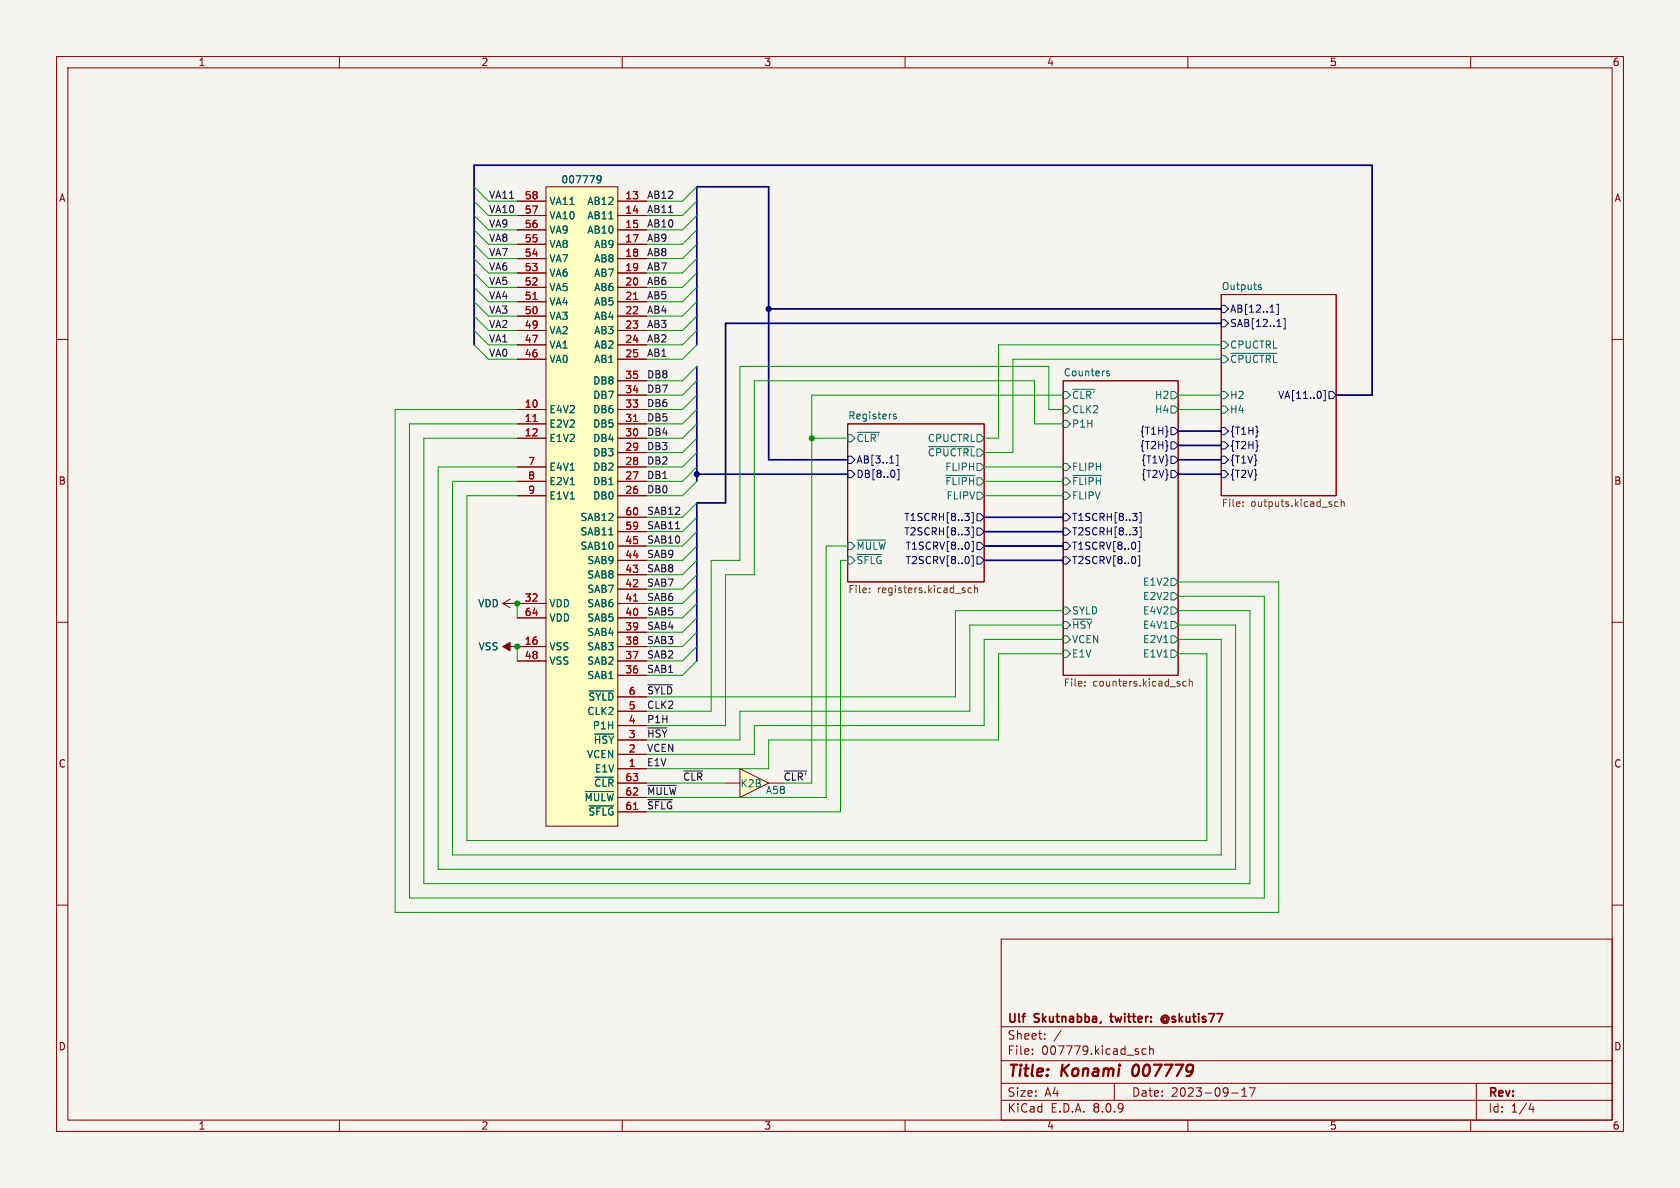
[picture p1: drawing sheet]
<svg xmlns="http://www.w3.org/2000/svg" width="297mm" height="210mm" viewBox="0 0 297 210" stroke-linecap="round" stroke-linejoin="round" font-family="sans-serif">
<path d="M0 0h297v210h-297z" fill="#f5f4ef" stroke="#f5f4ef" stroke-width=".18"/>
<g fill="none" stroke="#840000" stroke-width=".18">
<path d="M10 10h277v190h-277zM12 12h273v186h-273zM60 10v2M110 10v2M160 10v2M210 10v2M260 10v2M215.9 52.1h20.3v35.5h-20.3zM10 60h2M149.9 74.9h24.1v28h-24.1zM188 67.3h20.3v52.1h-20.3zM285 60h2"/>
<path d="M10 110h2M88.9 106.7l1.3 .7M88.9 106.7h2.5M90.2 105.9l-1.3 .8M91.4 106.7h.1M285 110h2M10 160h2M177 166h108v32h-108zM285 160h2M60 198v2M110 198v2M160 198v2"/>
<path d="M177 194.5h108M177 191.5h108M177 187.5h108M177 181.5h108M182.5 186.3v.1M182.5 185.5v.1M184.7 183.6v.1M184.7 182.8v.1M187.6 182.1l-1.3 2M197 191.5v3M202.6 185.5l-.4-.1-.3 .3v.4l.1 .2h.6M203.2 185.5l.3-.1 .3 .1 .1 .9"/>
<path d="M203.2 184.9v1.5M210 198v2M217.7 193.2h1.2M219.5 193.8h.9M219.5 192.7l.5-.4v1.5M220.9 192.3h1l-.7 1.5M260 198v2M261 191.5v6.5M270.7 195l-.4 1.1h.9M271 195.6v1"/>
</g>
<path d="M200.4 188.6a1.52 1.52 0 0 0 0 1.5" fill="none" stroke="#840000" stroke-width=".4"/>
<path d="M196.2 179.7h.6M206.2 179.9a.36 .36 0 0 0-.5 0 .36 .36 0 0 0 0 .5 .36 .36 0 0 0 .5 .1M206.3 179.5a.71 .71 0 0 0-1 .7 .71 .71 0 0 0 1 .6" fill="none" stroke="#840000" stroke-width=".3"/>
<g fill="none" stroke="#000084" stroke-width=".18">
<path d="M215.9 54h.6l.7 .6-.7 .6h-.6zM215.9 56.5h.6l.7 .7-.7 .6h-.6zM224.5 55.2h.8M225.7 53.8h.3v1.8h-.3M225.7 57.7h.8M226.9 56.3h.3v1.9h-.3M207 78.1h.6l.7 .6-.7 .7h-.6zM207 75.6h.6l.7 .6-.7 .6h-.6zM215.9 78.1h.6l.7 .6-.7 .7h-.6zM215.9 75.6h.6l.7 .6-.7 .6h-.6zM234 69h.3v1.9h-.3M234.9 69.2h.7l.6 .7-.6 .6h-.7z"/>
<path d="M149.9 80.6h.6l.6 .7-.6 .6h-.6zM149.9 83.2h.6l.6 .6-.6 .7h-.6zM158.4 80.5h.3v1.8h-.3M158.6 83h.3v1.8h-.3M170.6 90.7h.7l-.4 .5M170.6 93.3h.7l-.4 .5M171.2 91.3l.1 .2-.1 .5M171.2 93.8l.1 .2-.1 .5M171.8 90.6h.3v1.8h-.3M171.8 98.2h.3v1.9h-.3M171.8 95.7h.3v1.8h-.3M171.8 93.2h.3v1.8h-.3"/>
<path d="M172.7 90.8h.7l.6 .6-.6 .7h-.7zM172.7 95.9h.7l.6 .6-.6 .7h-.7zM172.7 98.4h.7l.6 .7-.6 .6h-.7zM172.7 93.3h.7l.6 .7-.6 .6h-.7zM188 90.8h.6l.6 .6-.6 .7h-.6zM188 98.4h.6l.6 .7-.6 .6h-.6zM188 95.9h.6l.6 .6-.6 .7h-.6zM188 93.3h.6l.6 .7-.6 .6h-.6zM200.2 90.7h.8l-.4 .5M200.2 93.3h.8l-.4 .5M200.9 91.3l.1 .2-.1 .5M200.9 93.8l.1 .2-.1 .5"/>
<path d="M201.2 98.2h.3v1.9h-.3M201.2 95.7h.3v1.8h-.3M201.4 90.6h.3v1.8h-.3M201.4 93.2h.3v1.8h-.3M207 80.6h.6l.7 .7-.7 .6h-.6zM207 83.2h.6l.7 .6-.7 .7h-.6zM215.9 83.2h.6l.7 .6-.7 .7h-.6zM215.9 80.6h.6l.7 .7-.7 .6h-.6z"/>
</g>
<g fill="none" stroke="#006464" stroke-width=".18">
<path d="M222.5 50.7l.5 .3v.1l-.4 .1M222.5 50.4h.5M149.9 76.8h.6l.6 .7-.6 .6h-.6zM151.5 76.4h4M158.4 73.3l-.3-.1-.2 .2 .1 .2 .4 .1v.3h-.5M164.2 79h8.1M172.7 76.8h.7l.6 .7-.6 .6h-.7zM188 74.3h.6l.6 .6-.6 .7h-.6zM188 71.8h.6l.6 .6-.6 .6h-.6zM188 69.2h.6l.6 .7-.6 .6h-.6zM189.6 68.8h4M195.7 66l.4 .1 .1 .2-.2 .1h-.4"/>
<path d="M195.7 65.6h.4M207 71.8h.6l.7 .6-.7 .6h-.6zM207 69.2h.6l.7 .7-.7 .6h-.6zM215.9 62.9h.6l.7 .6-.7 .6h-.6zM215.9 71.8h.6l.7 .6-.7 .6h-.6zM215.9 60.3h.6l.7 .7-.7 .6h-.6zM215.9 69.2h.6l.7 .7-.7 .6h-.6zM217.6 62.5h8.1M149.9 95.9h.6l.6 .6-.6 .7h-.6zM149.9 98.4h.6l.6 .7-.6 .6h-.6zM151.5 95.5h5.1M151.5 98h4.4"/>
<path d="M167.2 84h5.1M172.7 87h.7l.6 .6-.6 .7h-.7zM172.7 81.9h.7l.6 .7-.6 .6h-.7zM188 81.9h.6l.6 .7-.6 .6h-.6zM188 84.5h.6l.6 .6-.6 .6h-.6zM188 87h.6l.6 .6-.6 .7h-.6zM189.6 84h5.1M188 107.3h.6l.6 .7-.6 .6h-.6zM188 112.4h.6l.6 .6-.6 .7h-.6zM188 114.9h.6l.6 .7-.6 .6h-.6zM188 109.9h.6l.6 .6-.6 .6h-.6zM189.6 109.4h3.4"/>
<path d="M207 114.9h.6l.7 .7-.7 .6h-.6zM207 112.4h.6l.7 .6-.7 .7h-.6zM207 109.9h.6l.7 .6-.7 .6h-.6zM207 104.8h.6l.7 .6-.7 .6h-.6zM207 102.2h.6l.7 .7-.7 .6h-.6zM207 107.3h.6l.7 .7-.7 .6h-.6z"/>
</g>
<g fill="none" stroke="#725600" stroke-width=".18">
<path d="M219.7 89.4v.1M219.7 88.8v.1M236.6 88.8l-.4-.1-.2 .2 .1 .6h.5M237.1 88.8l.2-.1 .3 .1 .1 .7M237.1 88.3v1.2M153.7 104.7v.1M153.7 104v.1M171.7 104l-.3-.1-.3 .3 .1 .5h.5M172.3 104.1l.2-.2 .3 .1v.8M172.3 103.5v1.3M191.8 121.2v.1M191.8 120.5v.1"/>
<path d="M209.7 120.5l-.4-.1-.2 .3 .1 .5h.5M210.3 120.6l.1-.2 .3 .1 .1 .8M210.3 120v1.3"/>
</g>
<path d="M96.5 33h12.7v113.1h-12.7z" fill="#ffffc2"/>
<g fill="none" stroke="#840000" stroke-width=".18">
<path d="M91.4 35.6h5.1M91.4 38.1h5.1M96.5 33h12.7v113.1h-12.7zM109.2 35.6h5.1M109.2 38.1h5.1M91.4 40.6h5.1M91.4 43.2h5.1M91.4 45.7h5.1M91.4 48.3h5.1M91.4 50.8h5.1M91.4 53.3h5.1M91.4 55.9h5.1"/>
<path d="M91.4 58.4h5.1M109.2 40.6h5.1M109.2 43.2h5.1M109.2 45.7h5.1M109.2 48.3h5.1M109.2 50.8h5.1M109.2 53.3h5.1M109.2 55.9h5.1M109.2 58.4h5.1M91.4 72.4h5.1M91.4 74.9h5.1M91.4 77.5h5.1"/>
<path d="M91.4 61h5.1M91.4 63.5h5.1M109.2 72.4h5.1M109.2 74.9h5.1M109.2 77.5h5.1M109.2 61h5.1M109.2 63.5h5.1M109.2 69.9h5.1M109.2 67.3h5.1M91.4 87.6h5.1M91.4 85.1h5.1M91.4 82.6h5.1"/>
<path d="M109.2 87.6h5.1M109.2 85.1h5.1M109.2 82.6h5.1M109.2 80h5.1M109.2 99.1h5.1M109.2 96.5h5.1M109.2 94h5.1M109.2 91.4h5.1M88.9 114.3h7.6M91.4 114.3h.1M91.4 106.7h5.1M91.4 116.8h5.1"/>
<path d="M91.4 109.2h5.1M109.2 114.3h5.1M109.2 106.7h5.1M109.2 119.4h5.1M109.2 116.8h5.1M109.2 111.8h5.1M109.2 109.2h5.1M109.2 104.1h5.1M109.2 101.6h5.1M109.2 135.9h5.1M109.2 133.4h5.1M109.2 130.8h5.1"/>
<path d="M109.2 128.3h5.1M109.2 125.7h5.1M109.2 123.2h5.1M109.2 138.4h5.1M109.2 143.5h5.1M109.2 141h5.1"/>
</g>
<path d="M94.2 52.9h.7M112 52.9h.7M94.2 74.5h.7M112 74.5h.7M112 106.3h.7M112 143.1h.7" fill="none" stroke="#a90000" stroke-width=".18"/>
<path d="M105.5 31.3l.3-.2 .4 .1a.84 .84 0 0 1-.3 1.1h-.2M105.5 31.6l.3 .2h.2l.3-.2M107.6 38.7h.8M107.6 94.6h.8M103.5 139.9h5M104.1 122.1h4.4M105.1 129.8h3.4M105.2 137.4h3.3M104.1 142.5h4.4" fill="none" stroke="#006464" stroke-width=".18"/>
<path d="M88.9 114.3l1.3-.8v1.6z" fill="#840000" stroke="#840000" stroke-width=".18"/>
<path d="M130.8 135.9l5.1 2.5-5.1 2.6z" fill="#ffffc2"/>
<g fill="none" stroke="#840000" stroke-width=".18">
<path d="M91.4 35.6h5.1M91.4 38.1h5.1M109.2 35.6h5.1M109.2 38.1h5.1M91.4 40.6h5.1M91.4 43.2h5.1M91.4 45.7h5.1M91.4 48.3h5.1M91.4 50.8h5.1M91.4 53.3h5.1M91.4 55.9h5.1M91.4 58.4h5.1"/>
<path d="M109.2 40.6h5.1M109.2 43.2h5.1M109.2 45.7h5.1M109.2 48.3h5.1M109.2 50.8h5.1M109.2 53.3h5.1M109.2 55.9h5.1M109.2 58.4h5.1M91.4 72.4h5.1M91.4 74.9h5.1M91.4 77.5h5.1M91.4 61h5.1"/>
<path d="M91.4 63.5h5.1M109.2 72.4h5.1M109.2 74.9h5.1M109.2 77.5h5.1M109.2 61h5.1M109.2 63.5h5.1M109.2 69.9h5.1M109.2 67.3h5.1M91.4 87.6h5.1M91.4 85.1h5.1M91.4 82.6h5.1M109.2 87.6h5.1"/>
<path d="M109.2 85.1h5.1M109.2 82.6h5.1M109.2 80h5.1M109.2 99.1h5.1M109.2 96.5h5.1M109.2 94h5.1M109.2 91.4h5.1M91.4 114.3h.1M91.4 106.7h.1M91.4 114.3h5.1M91.4 106.7h5.1M91.4 116.8h5.1"/>
<path d="M91.4 109.2h5.1M109.2 114.3h5.1M109.2 106.7h5.1M109.2 119.4h5.1M109.2 116.8h5.1M109.2 111.8h5.1M109.2 109.2h5.1M109.2 104.1h5.1M109.2 101.6h5.1M109.2 138.4h5.1M109.2 135.9h5.1M109.2 133.4h5.1"/>
<path d="M109.2 130.8h5.1M109.2 128.3h5.1M109.2 125.7h5.1M109.2 123.2h5.1M128.3 138.4h2.5M130.8 135.9l5.1 2.5-5.1 2.6zM135.9 138.4h2.5M109.2 143.5h5.1M109.2 141h5.1"/>
</g>
<path d="M118.2 37.6h.7M119.4 93.5h.7M114.5 128.7h3.4M114.5 121.1h4.4M114.5 138.8h5M120.9 136.3h3.3M138.7 136.3h3.9M114.5 141.4h4.4" fill="none" stroke="#0f0f0f" stroke-width=".18"/>
<g fill="none" stroke="#000084" stroke-width=".3">
<path d="M135.9 54.6h80M215.9 57.2h-87.6v31.7h-5.1v27.9M83.8 61v-31.8h158.8v40.7h-6.4M123.2 61v-28h12.7v48.3h14M123.2 64.8v20.3M208.3 76.2h7.6M208.3 78.7h7.6M123.2 83.8h26.7M174 99.1h14M174 96.5h14M174 94h14M174 91.4h14"/>
<path d="M208.3 83.8h7.6M208.3 81.3h7.6"/>
</g>
<g fill="none" stroke="#009600" stroke-width=".18">
<path d="M83.8 33l2.6 2.6h5M83.8 35.6l2.6 2.5h5M83.8 38.1l2.6 2.5h5M123.2 33l-2.6 2.6h-6.3M123.2 35.6l-2.6 2.5h-6.3M123.2 38.1l-2.6 2.5h-6.3M83.8 53.3l2.6 2.6h5M83.8 48.3l2.6 2.5h5M83.8 50.8l2.6 2.5h5M83.8 55.9l2.6 2.5h5M83.8 58.4l2.6 2.6h5M83.8 40.6l2.6 2.6h5"/>
<path d="M83.8 43.2l2.6 2.5h5M83.8 45.7l2.6 2.6h5M123.2 53.3l-2.6 2.6h-6.3M123.2 48.3l-2.6 2.5h-6.3M123.2 50.8l-2.6 2.5h-6.3M123.2 55.9l-2.6 2.5h-6.3M123.2 58.4l-2.6 2.6h-6.3M123.2 40.6l-2.6 2.6h-6.3M123.2 43.2l-2.6 2.5h-6.3M123.2 45.7l-2.6 2.6h-6.3M83.8 61l2.6 2.5h5M91.4 74.9h-19v83.9h151.1v-53.4h-15.2"/>
<path d="M91.4 72.4h-21.6v88.9h156.3v-58.4h-17.8M91.4 77.5h-16.5v78.7h146.1v-48.2h-12.7M123.2 61l-2.6 2.5h-6.3M123.2 74.9l-2.6 2.6h-6.3M123.2 67.3l-2.6 2.6h-6.3M123.2 77.5l-2.6 2.5h-6.3M123.2 72.4l-2.6 2.5h-6.3M123.2 64.8l-2.6 2.5h-6.3M123.2 69.9l-2.6 2.5h-6.3M143.5 77.5h6.4M188 72.4h-2.6v-7.6h-54.6v34.3h-5.1v26.6h-11.4M188 69.9h-44.5v68.5h-5.1"/>
<path d="M188 74.9h-5.1v-7.6h-49.6v34.3h-5v26.7h-14M208.3 69.9h7.6M208.3 72.4h7.6M215.9 63.5h-36.8v16.5h-5.1M215.9 61h-39.4v16.5h-2.5M91.4 87.6h-8.9v61h130.9v-33h-5.1M91.4 82.6h-13.9v71.1h140.9v-43.2h-10.1M91.4 85.1h-11.4v66h135.9v-38.1h-7.6M123.2 94l-2.6 2.5h-6.3M123.2 91.4l-2.6 2.6h-6.3M123.2 96.5l-2.6 2.6h-6.3M123.2 85.1l-2.6 2.5h-6.3"/>
<path d="M123.2 82.6l-2.6 2.5h-6.3M123.2 99.1l-2.6 2.5h-6.3M123.2 88.9l-2.6 2.5h-6.3M123.2 80l-2.6 2.6h-6.3M149.9 96.5h-3.9v44.5h-31.7M149.9 99.1h-1.3v44.4h-34.3M174 87.6h14M174 85.1h14M174 82.6h14M91.4 106.7v2.5M91.4 114.3v2.5M123.2 114.3l-2.6 2.5h-6.3"/>
<path d="M123.2 106.7l-2.6 2.5h-6.3M123.2 109.2l-2.6 2.6h-6.3M123.2 116.8l-2.6 2.6h-6.3M123.2 111.8l-2.6 2.5h-6.3M123.2 101.6l-2.6 2.5h-6.3M123.2 104.1l-2.6 2.6h-6.3M188 110.5h-16.6v15.2h-40.6v5.1h-16.5M188 115.6h-11.5v15.2h-40.6v5.1h-21.6M188 108h-19.1v15.2h-54.6M188 113h-14v15.3h-40.7v5.1h-19M114.3 138.4h14"/>
</g>
<path d="M105.5 31.3l.3-.2 .4 .1a.84 .84 0 0 1-.3 1.1h-.2M105.5 31.6l.3 .2h.2l.3-.2M107.6 38.7h.8M107.6 94.6h.8M103.5 139.9h5M104.1 122.1h4.4M105.1 129.8h3.4M105.2 137.4h3.3M104.1 142.5h4.4" fill="none" stroke="#006464" stroke-width=".18"/>
<path d="M94.2 52.9h.7M112 52.9h.7M94.2 74.5h.7M112 74.5h.7M112 106.3h.7M112 143.1h.7" fill="none" stroke="#a90000" stroke-width=".18"/>
<g fill="#000084" stroke="#000084" stroke-width=".18">
<circle cx="123.2" cy="83.8" r=".46"/>
<circle cx="135.9" cy="54.6" r=".46"/>
</g>
<g fill="#009600" stroke="#009600" stroke-width=".18">
<circle cx="143.5" cy="77.5" r=".46"/>
<circle cx="91.4" cy="106.7" r=".46"/>
<circle cx="91.4" cy="114.3" r=".46"/>
</g>
<g font-size="2.8" fill="#840000">
<text x="178" y="190.9">Title:</text>
<text x="187.7" y="190.9">Konami</text>
<text x="201" y="190.9">007779</text>
</g>
<g font-size="2.1" fill="#840000">
<text x="178" y="184">Sheet:</text>
<text x="178" y="181.2">Ulf</text>
<text x="183" y="181.2">Skutnabba,</text>
<text x="197.1" y="181.2">twitter:</text>
<text x="206.6" y="181.2">@skutis77</text>
<text x="178" y="186.7">File:</text>
<text x="184.1" y="186.7">007779.kicad_sch</text>
<text x="178" y="196.9">KiCad</text>
<text x="178" y="194.1">Size:</text>
<text x="184.7" y="194.1">A4</text>
<text x="185.7" y="196.9">E.D.A.</text>
<text x="193.3" y="196.9">8.0.9</text>
<text x="200" y="194.1">Date:</text>
<text x="207" y="194.1">2023-09-17</text>
<text x="263" y="194.3">Rev:</text>
<text x="263" y="196.9">Id:</text>
<text x="267.1" y="196.9">1/4</text>
</g>
<g font-size="1.8" fill="#840000">
<text x="35" y="11.9">1</text>
<text x="85" y="11.9">2</text>
<text x="135" y="11.9">3</text>
<text x="185" y="11.9">4</text>
<text x="235" y="11.9">5</text>
<text x="285" y="11.9">6</text>
<text x="10.3" y="35.9">A</text>
<text x="285.3" y="35.9">A</text>
<text x="10.3" y="85.9">B</text>
<text x="285.3" y="85.9">B</text>
<text x="10.3" y="135.9">C</text>
<text x="285.3" y="135.9">C</text>
<text x="10.3" y="185.9">D</text>
<text x="285.3" y="185.9">D</text>
<text x="35" y="199.9">1</text>
<text x="85" y="199.9">2</text>
<text x="135" y="199.9">3</text>
<text x="185" y="199.9">4</text>
<text x="235" y="199.9">5</text>
<text x="285" y="199.9">6</text>
</g>
<g font-size="1.8" fill="#0f0f0f">
<text x="86.4" y="35.2">VA11</text>
<text x="114.3" y="35.2">AB12</text>
<text x="86.4" y="37.8">VA10</text>
<text x="86.4" y="40.3">VA9</text>
<text x="114.3" y="37.8">AB11</text>
<text x="114.3" y="40.3">AB10</text>
<text x="86.4" y="45.4">VA7</text>
<text x="86.4" y="47.9">VA6</text>
<text x="86.4" y="42.8">VA8</text>
<text x="114.3" y="47.9">AB7</text>
<text x="114.3" y="45.4">AB8</text>
<text x="114.3" y="42.8">AB9</text>
<text x="86.4" y="53">VA4</text>
<text x="86.4" y="50.5">VA5</text>
<text x="114.3" y="53">AB5</text>
<text x="114.3" y="50.5">AB6</text>
<text x="86.4" y="55.5">VA3</text>
<text x="86.4" y="58.1">VA2</text>
<text x="114.3" y="55.5">AB4</text>
<text x="114.3" y="58.1">AB3</text>
<text x="86.4" y="60.6">VA1</text>
<text x="86.4" y="63.2">VA0</text>
<text x="114.3" y="60.6">AB2</text>
<text x="114.3" y="63.2">AB1</text>
<text x="114.3" y="67">DB8</text>
<text x="114.3" y="69.5">DB7</text>
<text x="114.3" y="77.1">DB4</text>
<text x="114.3" y="74.6">DB5</text>
<text x="114.3" y="72">DB6</text>
<text x="114.3" y="79.7">DB3</text>
<text x="114.3" y="82.2">DB2</text>
<text x="114.3" y="84.7">DB1</text>
<text x="114.3" y="87.3">DB0</text>
<text x="114.3" y="91.1">SAB12</text>
<text x="114.3" y="93.6">SAB11</text>
<text x="114.3" y="98.7">SAB9</text>
<text x="114.3" y="101.3">SAB8</text>
<text x="114.3" y="96.2">SAB10</text>
<text x="114.3" y="106.3">SAB6</text>
<text x="114.3" y="103.8">SAB7</text>
<text x="114.3" y="111.4">SAB4</text>
<text x="114.3" y="114">SAB3</text>
<text x="114.3" y="108.9">SAB5</text>
<text x="114.3" y="119">SAB1</text>
<text x="114.3" y="116.5">SAB2</text>
<text x="114.3" y="122.8">~{SYLD}</text>
<text x="114.3" y="125.4">CLK2</text>
<text x="114.3" y="130.5">~{HSY}</text>
<text x="114.3" y="127.9">P1H</text>
<text x="114.3" y="135.5">E1V</text>
<text x="114.3" y="133">VCEN</text>
<text x="114.3" y="140.6">~{MULW}</text>
<text x="114.3" y="143.2">~{SFLG}</text>
<text x="120.6" y="138.1">~{CLR}</text>
<text x="138.4" y="138.1">~{CLR'}</text>
</g>
<g font-size="1.8" fill="#a90000">
<text x="92.7" y="35.3">58</text>
<text x="110.4" y="35.3">13</text>
<text x="92.7" y="40.4">56</text>
<text x="92.7" y="37.8">57</text>
<text x="110.4" y="37.8">14</text>
<text x="110.4" y="40.4">15</text>
<text x="92.7" y="45.5">54</text>
<text x="92.7" y="42.9">55</text>
<text x="110.4" y="42.9">17</text>
<text x="110.4" y="45.5">18</text>
<text x="92.7" y="53.1">51</text>
<text x="92.7" y="50.5">52</text>
<text x="92.7" y="48">53</text>
<text x="110.4" y="48">19</text>
<text x="110.4" y="50.5">20</text>
<text x="110.4" y="53.1">21</text>
<text x="92.7" y="58.2">49</text>
<text x="92.7" y="55.6">50</text>
<text x="110.4" y="55.6">22</text>
<text x="110.4" y="58.2">23</text>
<text x="92.7" y="63.2">46</text>
<text x="92.7" y="60.7">47</text>
<text x="110.4" y="60.7">24</text>
<text x="110.4" y="63.2">25</text>
<text x="110.4" y="69.6">34</text>
<text x="110.4" y="67.1">35</text>
<text x="92.7" y="72.1">10</text>
<text x="92.7" y="74.7">11</text>
<text x="92.7" y="77.2">12</text>
<text x="110.4" y="77.2">30</text>
<text x="110.4" y="74.7">31</text>
<text x="110.4" y="72.1">33</text>
<text x="93.3" y="82.3">7</text>
<text x="110.4" y="82.3">28</text>
<text x="110.4" y="79.8">29</text>
<text x="93.3" y="84.8">8</text>
<text x="93.3" y="87.4">9</text>
<text x="110.4" y="87.4">26</text>
<text x="110.4" y="84.8">27</text>
<text x="110.4" y="93.7">59</text>
<text x="110.4" y="91.2">60</text>
<text x="110.4" y="101.3">43</text>
<text x="110.4" y="98.8">44</text>
<text x="110.4" y="96.3">45</text>
<text x="92.7" y="106.4">32</text>
<text x="110.4" y="106.4">41</text>
<text x="110.4" y="103.9">42</text>
<text x="92.7" y="109">64</text>
<text x="110.4" y="111.5">39</text>
<text x="110.4" y="109">40</text>
<text x="92.7" y="114">16</text>
<text x="92.7" y="116.6">48</text>
<text x="110.4" y="119.1">36</text>
<text x="110.4" y="116.6">37</text>
<text x="110.4" y="114">38</text>
<text x="111.1" y="125.5">5</text>
<text x="111.1" y="122.9">6</text>
<text x="111.1" y="130.6">3</text>
<text x="111.1" y="128">4</text>
<text x="111.1" y="135.6">1</text>
<text x="111.1" y="133.1">2</text>
<text x="110.4" y="143.3">61</text>
<text x="110.4" y="140.7">62</text>
<text x="110.4" y="138.2">63</text>
</g>
<g font-size="1.8" fill="#006464">
<text x="99.1" y="32.6">007779</text>
<text x="97" y="41.5">VA9</text>
<text x="97" y="39">VA10</text>
<text x="97" y="36.4">VA11</text>
<text x="103.7" y="36.4">AB12</text>
<text x="103.7" y="39">AB11</text>
<text x="103.7" y="41.5">AB10</text>
<text x="97" y="46.6">VA7</text>
<text x="97" y="44">VA8</text>
<text x="104.9" y="44">AB9</text>
<text x="104.9" y="46.6">AB8</text>
<text x="97" y="51.7">VA5</text>
<text x="97" y="49.1">VA6</text>
<text x="104.9" y="49.1">AB7</text>
<text x="104.9" y="51.7">AB6</text>
<text x="215.9" y="51.4">Outputs</text>
<text x="97" y="59.3">VA2</text>
<text x="97" y="56.7">VA3</text>
<text x="97" y="54.2">VA4</text>
<text x="104.9" y="54.2">AB5</text>
<text x="104.9" y="56.7">AB4</text>
<text x="104.9" y="59.3">AB3</text>
<text x="97" y="64.4">VA0</text>
<text x="97" y="61.8">VA1</text>
<text x="104.9" y="61.8">AB2</text>
<text x="104.9" y="64.4">AB1</text>
<text x="217.4" y="64.4">~{CPUCTRL}</text>
<text x="217.4" y="61.8">CPUCTRL</text>
<text x="104.8" y="70.7">DB7</text>
<text x="104.8" y="68.2">DB8</text>
<text x="188" y="66.6">Counters</text>
<text x="189.4" y="70.7">~{CLR'}</text>
<text x="204.1" y="70.7">H2</text>
<text x="217.4" y="70.7">H2</text>
<text x="97" y="73.3">E4V2</text>
<text x="97" y="75.8">E2V2</text>
<text x="104.8" y="75.8">DB5</text>
<text x="104.8" y="73.3">DB6</text>
<text x="149.9" y="74.2">Registers</text>
<text x="189.4" y="75.8">P1H</text>
<text x="189.4" y="73.3">CLK2</text>
<text x="204.1" y="73.3">H4</text>
<text x="217.4" y="73.3">H4</text>
<text x="97" y="78.3">E1V2</text>
<text x="97" y="83.4">E4V1</text>
<text x="104.8" y="83.4">DB2</text>
<text x="104.8" y="80.9">DB3</text>
<text x="104.8" y="78.3">DB4</text>
<text x="151.3" y="78.3">~{CLR'}</text>
<text x="163.9" y="80.9">~{CPUCTRL}</text>
<text x="163.9" y="78.3">CPUCTRL</text>
<text x="167" y="83.4">FLIPH</text>
<text x="189.4" y="83.4">FLIPH</text>
<text x="97" y="86">E2V1</text>
<text x="97" y="88.5">E1V1</text>
<text x="104.8" y="88.5">DB0</text>
<text x="104.8" y="86">DB1</text>
<text x="167" y="86">~{FLIPH}</text>
<text x="167.2" y="88.5">FLIPV</text>
<text x="189.4" y="86">~{FLIPH}</text>
<text x="189.4" y="88.5">FLIPV</text>
<text x="102.5" y="94.8">SAB11</text>
<text x="102.5" y="92.3">SAB12</text>
<text x="102.5" y="97.4">SAB10</text>
<text x="103.7" y="99.9">SAB9</text>
<text x="151.3" y="99.9">~{SFLG}</text>
<text x="84.4" y="107.5">VDD</text>
<text x="97" y="107.5">VDD</text>
<text x="103.7" y="107.5">SAB6</text>
<text x="103.7" y="105">SAB7</text>
<text x="103.7" y="102.5">SAB8</text>
<text x="202" y="106.3">E2V2</text>
<text x="202" y="103.7">E1V2</text>
<text x="97" y="110.1">VDD</text>
<text x="103.7" y="112.6">SAB4</text>
<text x="103.7" y="110.1">SAB5</text>
<text x="189.4" y="108.8">SYLD</text>
<text x="189.4" y="113.9">VCEN</text>
<text x="189.4" y="111.4">~{HSY}</text>
<text x="202" y="113.9">E2V1</text>
<text x="202" y="111.4">E4V1</text>
<text x="202" y="108.8">E4V2</text>
<text x="84.5" y="115.2">VSS</text>
<text x="97" y="115.2">VSS</text>
<text x="97" y="117.7">VSS</text>
<text x="103.7" y="117.7">SAB2</text>
<text x="103.7" y="115.2">SAB3</text>
<text x="189.4" y="116.4">E1V</text>
<text x="202" y="116.4">E1V1</text>
<text x="103.7" y="120.2">SAB1</text>
<text x="103.9" y="124.1">~{SYLD}</text>
<text x="103.7" y="126.6">CLK2</text>
<text x="104.7" y="129.1">P1H</text>
<text x="104.9" y="131.7">~{HSY}</text>
<text x="103.7" y="134.2">VCEN</text>
<text x="105.1" y="136.8">E1V</text>
<text x="103.2" y="141.8">~{MULW}</text>
<text x="104.9" y="139.3">~{CLR}</text>
<text x="130.8" y="139.4">K2B</text>
<text x="135.3" y="140.6">A58</text>
<text x="103.9" y="144.4">~{SFLG}</text>
</g>
<g font-size="1.8" fill="#000084">
<text x="217.4" y="55.5">AB[12..1]</text>
<text x="217.4" y="58">SAB[12..1]</text>
<text x="225.8" y="70.7">VA[11..0]</text>
<text x="201.4" y="77.1">{T1H}</text>
<text x="217.4" y="77.1">{T1H}</text>
<text x="151.3" y="82.1">AB[3..1]</text>
<text x="201.4" y="79.6">{T2H}</text>
<text x="201.7" y="82.1">{T1V}</text>
<text x="217.4" y="79.6">{T2H}</text>
<text x="217.4" y="82.1">{T1V}</text>
<text x="151.3" y="84.7">DB[8..0]</text>
<text x="201.7" y="84.7">{T2V}</text>
<text x="217.4" y="84.7">{T2V}</text>
<text x="159.7" y="92.3">T1SCRH[8..3]</text>
<text x="159.7" y="94.8">T2SCRH[8..3]</text>
<text x="189.4" y="92.3">T1SCRH[8..3]</text>
<text x="189.4" y="94.8">T2SCRH[8..3]</text>
<text x="151.3" y="97.4">~{MULW} T1SCRV[8..0]</text>
<text x="160" y="99.9">T2SCRV[8..0]</text>
<text x="189.4" y="99.9">T2SCRV[8..0]</text>
<text x="189.4" y="97.4">T1SCRV[8..0]</text>
</g>
<g font-size="1.8" fill="#725600">
<text x="215.9" y="89.9">File:</text>
<text x="221.1" y="89.9">outputs.kicad_sch</text>
<text x="149.9" y="105.2">File:</text>
<text x="155.1" y="105.2">registers.kicad_sch</text>
<text x="188" y="121.7">File:</text>
<text x="193.2" y="121.7">counters.kicad_sch</text>
</g>
</svg>
